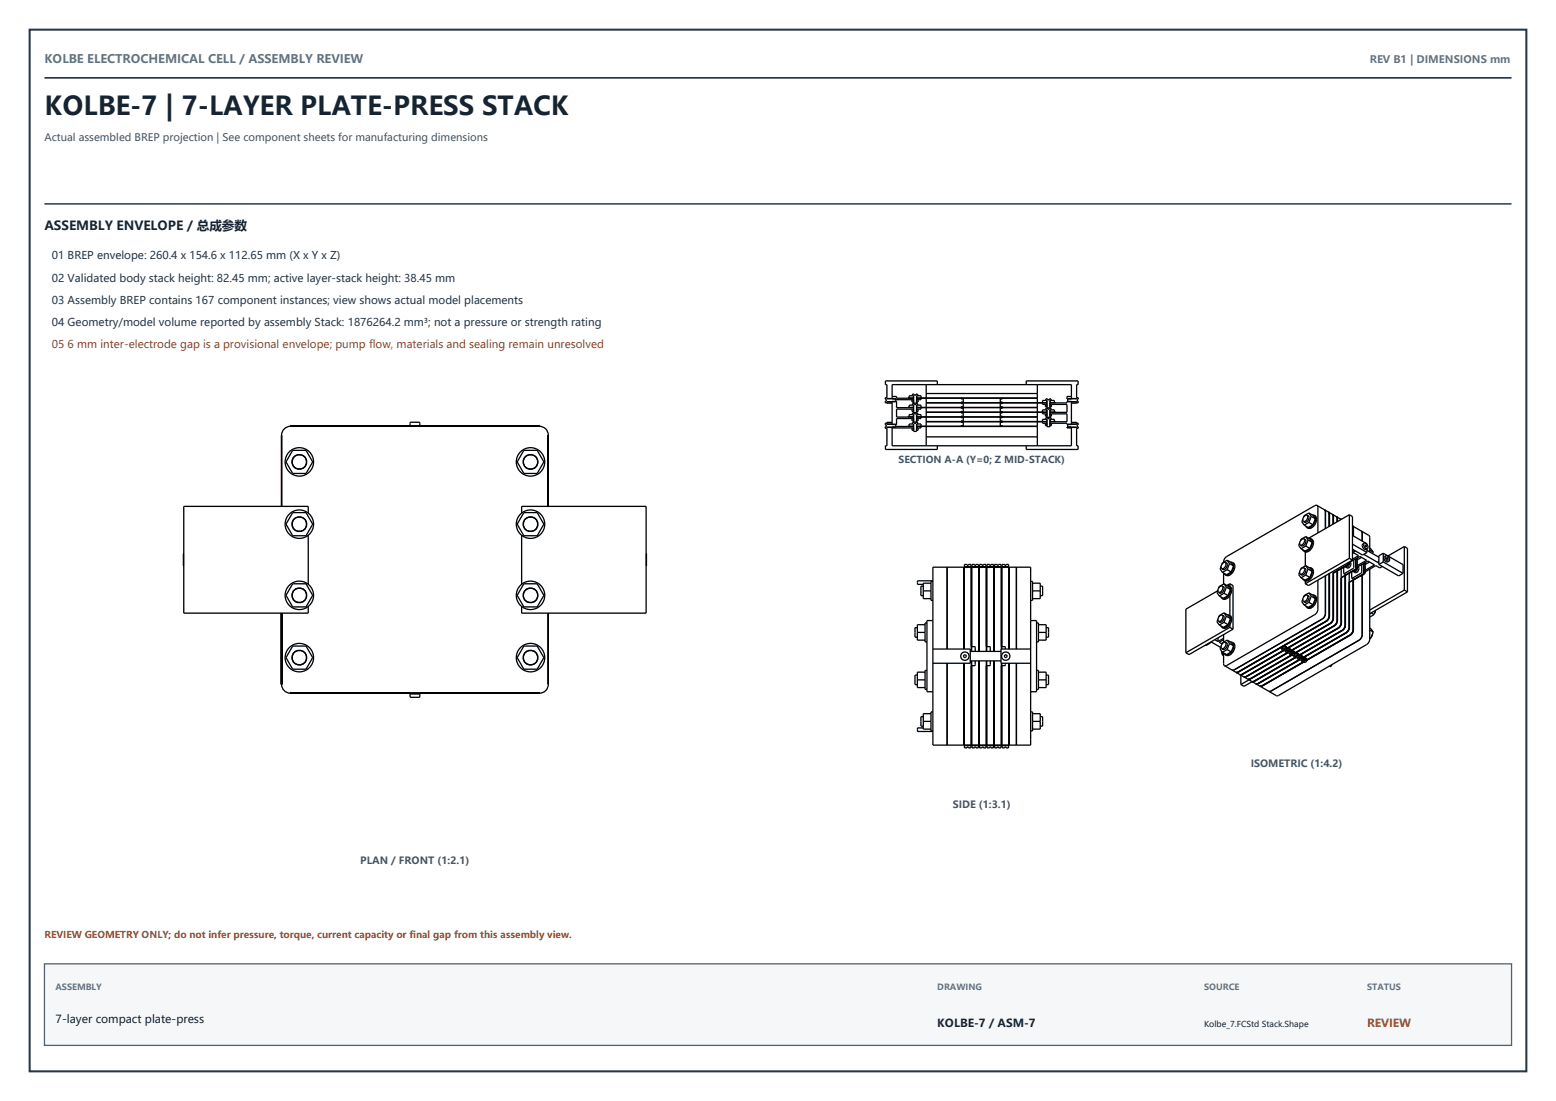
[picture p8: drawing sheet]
<svg xmlns="http://www.w3.org/2000/svg" width="315mm" height="223mm" viewBox="0 0 315 223" stroke-linecap="round" stroke-linejoin="round" font-family="sans-serif">
<path d="M6 6h303v210.8h-303z" fill="none" stroke="#243647" stroke-width=".41"/>
<path d="M9 15.7h297" fill="none" stroke="#243647" stroke-width=".34"/>
<g fill="none" stroke="#000" stroke-width=".26">
<path d="M187.5 77.8v2.7M187.5 79.6h22.5M189.8 77.8v-.7h-10.6v.7h.4v2.9h1.7v.6h-1.7v.3h1M207.8 77.8v-.7h10.4v.7h-.2v2.9h-1.9v.6h1.9v.3h-1.1M210 77.8v3.7M59.2 91.1h2.8l1.3 2.4-1.3 2.3h-2.8l-1.3-2.3zM83 86.2v-.8h2v.8M83 86.1h2M85 85.7h.1M106 91.1h2.8l1.3 2.4-1.3 2.3h-2.8l-1.3-2.3zM179.6 80.4h-.4v.4h.2v.4h-.2v.3h.4M179.6 85.8h1"/>
<path d="M179.6 85.6h-.4v.3h.2v.4h-.2v.4h.4M179.6 86.5h1M179.6 80.6h1M180.6 85.5h-1v.3h1.7v.6h-1.7v3.8h-.4v.7h10.6v-.7M180.6 80.2h.9v.4h3.4M180.6 86.6h4.3M184 80.5v-.4h.9l.1 1.5h.6v-1.5h.9v.4M184 82.4v-.4h.9l.1 1.5h.6v-1.5h.9v.4M184 84.3v-.4h.9l.1 1.5h.6v-1.5h.9v.4M184 86.2v-.4h.9l.1 1.5h.6v-1.5h.9v.4M184.6 84.7v.5h.3M184.6 82.8v.5h.3"/>
<path d="M184.6 80.9v.4h.3M184.6 86.6v.5h.3M184.7 85.8v-.3h.4v.1h.3v-.1h.4v.3M184.7 83.9v-.4h.4v.2h.3v-.2h.4v.4M184.7 82v-.4h.4v.2h.3v-.2h.4v.4M184.7 80.1v-.4h.4v.2h.3v-.2h.4v.4M184.9 86.2l-1.1 .1M184.9 86.3l-4.3 .1v3.8h36.3v-3.8h-.9v.2h.9M184.9 80.5l-1.1 .1M184.9 82.4l-1.1 .1M184.9 84.3l-1.1 .1M184.9 82.5h-3.4v-1.3h-.9v4.7h.9v-1.2h3.4"/>
<path d="M184.9 82.8h-3.4v1.6h3.4M185.6 86.2h24.4M185.6 86.3h24.4M185.6 80.1v1.2h.3v-.4M185.6 82v1.3h.3v-.5M185.6 83.9v1.3h.3v-.5M185.6 85.8v1.3h.3v-.5M185.6 84.4h24.4M185.6 84.3h24.4M185.6 82.5h24.4M185.6 82.4h24.4M185.6 80.6h24.4"/>
<path d="M185.6 80.5h24.4M186.5 80.6v.3h-.9M186.5 82.5v.3h-.9M186.5 84.4v.3h-.9M186.5 86.3v.3h-.9M187.5 80.6v1.8M187.5 82.5v1.8M187.5 84.4v1.8M187.5 86.3v3.9M187.5 88.4h22.5M187.5 85.3h24.4M187.5 83.4h24.4"/>
<path d="M187.5 81.5h24.4M194.5 81.5h.1M194.5 83.4h.1M194.5 85.3h.1M194.6 86.2v-.1l.2 .1M194.6 85.3v.1l.2-.1M194.6 80.6v.1l.2-.1M194.6 81.5v-.1l.2 .1M194.6 81.5v.1l.2-.1M194.6 82.4v-.1l.2 .1M194.6 82.5v.1l.2-.1M194.6 83.4v-.1l.2 .1"/>
<path d="M194.6 83.4v.1l.2-.1M194.6 84.3v-.1l.2 .1M194.6 84.4v.1l.2-.1M194.6 85.3v-.1l.2 .1M195 80.6v.9M195 81.5v.9M195 82.5v.9M195 83.4v.9M195 84.4v.9M195 85.3v.9M202.5 80.6v.9M202.5 81.5v.9"/>
<path d="M202.5 82.5v.9M202.5 83.4v.9M202.5 84.4v.9M202.5 85.3v.9M202.7 86.2v-.1l.2 .1M202.7 85.3v.1l.2-.1M202.7 80.6v.1l.2-.1M202.7 81.5v-.1l.2 .1M202.7 81.5v.1l.2-.1M202.7 82.4v-.1l.2 .1M202.7 82.5v.1l.2-.1M202.7 83.4v-.1l.2 .1"/>
<path d="M202.7 83.4v.1l.2-.1M202.7 84.3v-.1l.2 .1M202.7 84.4v.1l.2-.1M202.7 85.3v-.1l.2 .1M203 80.5v.1M203 82.4v.1M203 84.3v.1M203 86.2v.1M210 81.5v1.9M210 83.4v1.9M210 85.3v4.9M211.1 81.5v-.5h.9v1.5h.6v-1.5h.8v.5"/>
<path d="M211.1 81.5v.3h.8M211.1 83.4v-.5h.9v1.5h.6v-1.5h.8v.5M211.1 83.4v.3h.8M211.1 85.3v-.5h.9v1.5h.6v-1.5h.8v.5M211.1 85.3v.3h.8M211.6 83.7v.5h.3M211.6 81.8v.5h.3M211.6 85.6v.5h.3M211.7 82.9v-.3h.4v.2h.3v-.2h.4v.3M211.7 81v-.3h.4v.2h.3v-.2h.4v.3M211.7 84.8v-.3h.4v.2h.3v-.2h.4v.3M211.9 81v.8"/>
<path d="M211.9 82.9v.8M211.9 84.8v.8M212.6 83.7h3.4v1.6h-3.4M212.6 81.8h3.4v1.6h-3.4M212.6 85.3h1.2M212.6 81.5h1.2M212.6 83.4h1.2M212.6 81.5h3.4v-.3h.9v4.7h-.9v-.3h-3.4M212.9 83.7v.5h-.3M212.9 81.8v.5h-.3M212.9 85.6v.5h-.3M216.9 85.5h1.1v.3h-1.9v.6h1.9v3.8h.2v.7h-10.4v-.7"/>
<path d="M216.9 80.2h-.9v.5h.9v-2.9h-36.3v2.9h.9v.2h3.4M216.9 85.8h1.1M216.9 86.5h1.1M216.9 80.6h1.1M218 80.4h.3v.4h-.2v.4h.2v.3h-.3M218 85.6h.3v.3h-.2v.4h.2v.4h-.3M37.2 112v2.5M57 102.5v-14.5a1.8 1.8 0 0 1 1.8-1.8h50.4a1.8 1.8 0 0 1 1.8 1.8v14.5M59.2 118.1h2.8l1.3 2.4-1.3 2.3h-2.8l-1.3-2.3zM59.2 103.7h2.8l1.3 2.3-1.3 2.4h-2.8l-1.3-2.4zM62.4 103.8v-1.3h-25.2v21.5h25.2v-1.3M62.4 108.3v9.9"/>
<path d="M105.6 103.8v-1.3h25.2v21.5h-25.2v-1.3M105.6 108.3v9.9M106 118.1h2.8l1.3 2.4-1.3 2.3h-2.8l-1.3-2.3zM106 103.7h2.8l1.3 2.3-1.3 2.4h-2.8l-1.3-2.4zM130.8 112v2.5M186.9 118.6h-.5v1.9h.5M186.9 119.6h1.6M188.5 118h-1.6v3.1h1.6M188.9 114.8h19.7v36h-19.7zM188.9 117.5h-3.2v.7h1.2M188.9 117.6h-.4v3.9h.4M191.7 114.8v16.5"/>
<path d="M195.1 114.8v16.5M195.2 114.8v16.5M195.2 114.8h.7M195.2 114.8v-.6h.6v.2h.2v-.2h.6v.6M195.2 114.7h1.4M196.6 114.8v17M196.7 114.8v17M196.7 114.8h.7M196.8 114.8v-.6h.5v.2h.2v-.2h.6v.6M196.8 114.7h1.3M198.1 114.8v17M198.2 114.8v17"/>
<path d="M198.2 114.8h.7M198.3 114.8v-.6h.5v.2h.3v-.2h.5v.6M198.3 114.7h1.3M199.7 114.8v17M199.8 114.8v17M199.8 114.8h.7M199.8 114.8v-.6h.6v.2h.2v-.2h.5v.6M199.8 114.7h1.3M201.2 114.8v17M201.3 114.8v17M201.3 114.8h.7M201.3 114.8v-.6h.6v.2h.2v-.2h.6v.6"/>
<path d="M201.3 114.7h1.4M202.7 114.8v16.5M202.8 114.8v16.5M202.8 114.8h.7M202.9 114.8v-.6h.5v.2h.2v-.2h.6v.6M202.9 114.7h1.3M204.2 114.8v16.5M204.3 114.8v16.5M205.8 114.8v16.5M208.6 117.6h.4v3.9h-.4M209 119.6h1.6M209 118h1.6v3.1h-1.6"/>
<path d="M210.6 118.6h.5v1.9h-.5M246.5 119.5l-6.4 3.7v8.9M246.6 119.4l-.2 .5 .4 .7M246.7 119.8l.3 .2M247.2 114.6l-.2 .5 .5 .7M247.3 115l.4 .2M247.4 118.6a.83 .83 0 0 1-.7 1.2M247.4 118.6a.82 .82 0 0 0-.7 1.2M247.4 118.6l.4 .2M247.6 118.7a.76 .76 0 0 1 .1 .9 .76 .76 0 0 1-.8 .3M247.7 115.9v2.3M247.8 118.1l.8 .5 .5 .7"/>
<path d="M247.8 118.1l.5 .7M247.8 118.1l-1 .6-.1 .2M247.8 116l.3 .3M248.1 113.8a.83 .83 0 0 1-.8 1.2M248.1 113.8a.83 .83 0 0 0-.8 1.2M248.1 113.8l.3 .2M248.2 113.9a.76 .76 0 0 1 .1 .9 .76 .76 0 0 1-.8 .3M248.3 118.8l.8 .5M248.3 118.8l-.5 1.2M248.4 113.3l.9 .5 .4 .7M248.4 113.3l.5 .7M248.4 113.3l-.9 .6-.1 .3"/>
<path d="M248.4 115.2l.9 .5M248.4 115.2l-.9 .6M248.5 118.5l.4 .1M248.9 118.6a1.01 1.01 0 0 1 .3 1.5l-.2 .4a1.07 1.07 0 0 1-1.6 .6M248.9 118.6a1.7 1.7 0 0 1-1 2.5h-.5M248.9 114l.8 .5M248.9 114l-.5 1.2M249 118.1l.6 .4v8.8M249 118.1v.5M249 118.1l-.6 .4M249.1 119.3l-.5 1.2M249.1 113.7l.4 .1"/>
<path d="M249.3 115.7l-1 .6-.8-.5M249.5 113.8a1.01 1.01 0 0 1 .3 1.5l-.2 .4a1.07 1.07 0 0 1-1.5 .6M249.5 113.8a1.7 1.7 0 0 1-.9 2.5h-.5M249.7 114.5l-.4 1.2M263.1 115.7l-.2 .5 .5 .7M263.1 109.8l-.2 .5 .5 .7M263.2 116.1l.4 .2M263.2 110.3l.4 .2M263.7 117.1l.3 .3M263.7 111.2l.3 .3M263.7 105.1l-.2 .5 .5 .6M263.9 105.5l.3 .2"/>
<path d="M264 114.9a.83 .83 0 0 1-.8 1.2M264 114.9a.83 .83 0 0 0-.8 1.2M264 109a.83 .83 0 0 1-.8 1.3M264 109a.83 .83 0 0 0-.8 1.3M264 114.9l.3 .2M264 109l.3 .2M264.1 115a.76 .76 0 0 1 .1 .9 .76 .76 0 0 1-.8 .3M264.1 109.1a.76 .76 0 0 1 .1 .9 .76 .76 0 0 1-.8 .4M264.3 111.7v2.8M264.3 117.6v.5M264.3 116.4l.9 .4M264.3 114.4l.9 .5 .4 .7"/>
<path d="M264.3 114.4l.5 .7M264.3 114.4l-.9 .6-.1 .3M264.3 116.4l-.9 .5M264.3 108.6l.9 .4 .4 .7M264.3 108.6l.5 .6M264.3 108.6l-.9 .5-.1 .3M264.3 110.5l.9 .4M264.3 110.5l-.9 .5M264.4 106.4l.2 .3M264.6 104.2a.83 .83 0 0 1-.7 1.3M264.6 104.2a.83 .83 0 0 0-.7 1.3M264.6 104.2l.3 .2"/>
<path d="M264.8 104.3a.76 .76 0 0 1 .1 .9 .76 .76 0 0 1-.8 .4M264.8 115.1l.8 .5M264.8 115.1l-.5 1.3M264.8 109.2l.8 .5M264.8 109.2l-.5 1.3M265 105.7l.8 .5M265 120l-1 .5-.1 .3M265 120l.8 .4 .5 .7M265 120l.5 .6M265 103.8l.8 .5 .5 .6M265 103.8l.5 .7M265 103.8l-1 .5-.1 .3"/>
<path d="M265 105.7l-1 .5M265 114.8l.4 .1M265 109h.4M265.2 116.8l-1 .6-.8-.5M265.2 110.9l-1 .6-.8-.5M265.4 114.9a1.01 1.01 0 0 1 .3 1.5l-.2 .4a1.07 1.07 0 0 1-1.5 .6M265.4 114.9a1.7 1.7 0 0 1-.9 2.5h-.5M265.4 109a1.01 1.01 0 0 1 .3 1.6l-.2 .3a1.07 1.07 0 0 1-1.5 .6M265.4 109a1.7 1.7 0 0 1-.9 2.5h-.5M265.5 104.5l.8 .4M265.5 104.5l-.5 1.2M265.6 115.6l-.4 1.2"/>
<path d="M265.6 109.7l-.4 1.2M265.7 104.2h.3M265.8 106.2l-1 .5-.8-.5M266 104.2a1.01 1.01 0 0 1 .4 1.6l-.2 .3a1.07 1.07 0 0 1-1.6 .6M266 104.2a1.7 1.7 0 0 1-.9 2.6l-.5-.1M266.3 104.9l-.5 1.3M266.6 102.3h-.4l-17.9 10.3-.4 .5-.2 .7M266.6 102.3l.2 .4v5.1M266.6 102.3l2.3 1.3M266.8 117.4v5.8a1.41 1.41 0 0 1-.6 1.1l-17.9 10.3-.4 .1M268.1 103.1l.2 .5v3.3M268.3 116.5v7.6a1.4 1.4 0 0 1-.6 1.1l-17.8 10.3-.5 .1"/>
<path d="M268.9 103.6l.2 .4v2.5M268.9 103.6h.1M268.9 103.6l.8 .4M269.1 116v8.6l-.3 .8-18.2 10.6h-.4M269.1 116v8.6l-.2 .6-.4 .5M269.7 104l.2 .5v1.5M269.7 104l.1 .1M269.8 104.1l.1 .4v1.5M269.8 104.1l1.5 .9M269.9 115.6v9.4l-.2 .7-.4 .4-8.8 5.1M269.9 115.9v9.2l-.1 .6-.5 .5-8.8 5.1M270.6 115.2l.3 .1"/>
<path d="M270.7 115.5v10l-.2 .6-.4 .5-8.8 5.1M270.8 115.5v10a1.41 1.41 0 0 1-.7 1.1l-8.8 5.1M270.8 105.5l-.1-.7-.2-.3 .2 .2v.9M271.3 105l.2 .1-.1-.1M271.3 105l.2 .1M271.5 115v11l-.2 .6-.4 .5-8.8 5.1v-.2M271.6 116.9v9.1l-.2 .6-.5 .5-8.8 5.1M272 114.7l.1 1.4M272.1 116.1l.4 .2M272.3 116.4v10l-.2 .7-.4 .4-8.8 5.1v-.1M272.4 114.7h.1M272.4 116.4v10.1l-.2 .6-.5 .5-8.8 5.1 .5-.1 .3 .3"/>
<path d="M272.7 114.4h.1M272.8 114.4l-.6 .3M272.8 114.3v.1M272.8 113.9l-.1 .4M272.9 114.3l-.1 .1M273.1 114.1l-3.2 1.9M273.1 113.7v.4M273.1 114.1h.1M273.1 113.8l2.2-1.2 1.4 .8-2 1.1M273.1 116v10.9a1.41 1.41 0 0 1-.6 1.1l-8.8 5.1M273.2 104.1v8.9M273.2 113l.6 .3"/>
<path d="M273.2 104.1l.6 .4v8.8M273.2 104.1l-8.3 4.8M273.2 113l-8.9 5.1M273.2 113.8a.79 .79 0 0 1-.8 .9M273.2 113.7a.64 .64 0 0 1 .1 .9 .64 .64 0 0 1-.9 .1M273.6 115.7l.1 1.3M273.8 106.4l.1 .4v1.6M273.8 108.3l2.9 1.8M273.8 110.1l2.9 1.7M273.8 111.1l2 1.2 .9-.5M273.8 113.3l-8.9 5.2-.6-.4M273.9 111.8l1.1 .6-1.2 .7"/>
<path d="M273.9 111.2v.6M273.9 117.4v10a1.4 1.4 0 0 1-.6 1.1l-8.8 5M273.9 111.8v.1M274 115.6l.1 .1M274 108.4v-1.6l-.2-.4 3.4 2 .1 3.3M274 117.3v10.1a1.41 1.41 0 0 1-.7 1.1l-8.8 5.1M274 111.8l-.2 .2M274.1 113.3l-.1 1.6-1.9 1.2M274.3 115.3l.1 .1M274.4 115.4l-.6 .2M274.4 111.5l-.5 .3M274.4 115.2v.2"/>
<path d="M274.4 113.1v1.9l-.1 .2M274.5 115.2l-.1 .1M274.7 115h.1M274.7 115l-3.2 1.9 3.2-1.9M274.7 112.9v2.1M274.7 114.8l2.2-1.3 1.4 .8-1.9 1.1M274.8 114.7a.79 .79 0 0 1-.7 1M274.9 114.7a.64 .64 0 0 1 0 .8 .64 .64 0 0 1-.8 .2M275.6 107.4l.2 .4v1.7M275.6 112.8l-.9 .5M275.7 114.2l-.1 1.7-1.9 1.1M275.8 116.4v12a1.41 1.41 0 0 1-.7 1.1l-17.8 10.3-.4 .1"/>
<path d="M275.9 116.2l.1 .1M276 116.3l-.6 .2M276.1 116.2l-.1 .1M276.1 114l-.1 2.1-1.9 1.1-.4-.2M276.1 112.2l3 1.7M276.1 116.1l-.1 .2M276.2 109.9a.63 .63 0 0 0-.3 .9 .63 .63 0 0 0 .9 .2M276.2 109.9a.73 .73 0 0 0 .6 1.1M276.2 109.9a.73 .73 0 0 1 .6 1.1M276.3 110.4h.1M276.4 116l-3.3 1.8 .1 9.1a1.41 1.41 0 0 1-.7 1.1l-8.8 5.1M276.4 113.8v2.2"/>
<path d="M276.4 116l-3.3 1.8M276.4 110.4l.1 .2M276.6 110.3l-.2-.1-.1 .2 .1 .2 .2 .1 .1-.2M276.6 110.3l.1 .2M276.6 110.3l-.2 .1M276.7 110.5l-.2 .1M276.7 111v.8M276.7 111.3l2.4 1.4M277.2 113.7l-.8 .5M277.3 115.1v14.2l-.3 .8-18.3 10.7-.3-.1-3.3-1.9M277.3 111.3l.7 .4M277.3 110.9l.7 .8"/>
<path d="M278 111.7l-.1 .3M279.1 113.6l-.2 .1M279.1 114.2l4 2.3 .9-.5M279.8 114.6l-.5 .3-.8-.5-2.1 1.3M280 111.9l4 2.3v1.8M280 113.7l4 2.3M280 111.9v1.8M280 111.9l-.9 .5v1.8M280 113.7l-.9 .5M280.6 112.4a.63 .63 0 0 0-.3 .9 .63 .63 0 0 0 .9 .2M280.6 112.4a.73 .73 0 0 0 .6 1.1M280.6 112.4a.73 .73 0 0 1 .6 1.1"/>
<path d="M280.7 112.9l.1 .1M280.8 113l.1 .1M281 112.9l-.2-.1-.1 .1 .1 .2 .2 .1v-.1M281 112.9v.2M281 112.9l-.2 .1M281 113.1l-.1 .1M284.3 119.4l.6 .4M284.3 119.4l-7 4M284.3 110.6l.6 .3v8.9M284.3 110.6v8.8M284.3 110.6l-3.3 1.9M284.9 119.8l-7.6 4.4"/>
<path d="M57 124v14.5a1.8 1.8 0 0 0 1.8 1.7h50.4a1.8 1.8 0 0 0 1.8-1.7v-14.5M59.2 130.7h2.8l1.3 2.3-1.3 2.4h-2.8l-1.3-2.4zM106 130.7h2.8l1.3 2.3-1.3 2.4h-2.8l-1.3-2.4zM185.7 127h-.5v1.9h.5M185.7 136.6h-.5v1.9h.5M185.7 127.9h1.6M185.7 137.6h1.6M187.3 126.4h-1.6v3.1h1.6M187.3 136h-1.6v3.1h1.6M187.7 126h-.4v3.9h.4M187.7 135.6h-.4v3.9h.4M188.9 125.6h-1.2v14.3h1.2"/>
<path d="M188.9 131.3h7.5v2.9h-7.5M191.7 134.2v16.6M195.1 134.2v16.6M195.2 134.2v16.6M195.2 132.5h.3l.1 .3-.1 .2h-.3l-.2-.2zM196.4 131.8h6.2M196.4 133.7h6.2M196.6 133.7v17.1M196.6 130.8h.8v1M196.7 133.7v17.1M197.4 133.7v1h-.8M198.1 133.7v17.1"/>
<path d="M198.2 133.7v17.1M199.7 133.7v17.1M199.7 130.8h.8v1M199.8 133.7v17.1M200.5 133.7v1h-.8M201.2 133.7v17.1M201.3 133.7v17.1M202.7 134.2v16.6M202.7 130.8h.8v.5M202.8 134.2v16.6M203.4 132.5h.4l.1 .3-.1 .2h-.4l-.1-.2zM203.5 134.2v.5h-.8"/>
<path d="M204.2 134.2v16.6M204.3 134.2v16.6M205.8 134.2v16.6M208.6 131.3h-6v2.9h6M208.6 125.6h1.2v14.3h-1.2M209.8 126h.4v3.9h-.4M209.8 135.6h.4v3.9h-.4M210.2 127.9h1.6M210.2 126.4h1.6v3.1h-1.6M210.2 136h1.6v3.1h-1.6M210.2 137.6h1.6M211.8 127h.5v1.9h-.5"/>
<path d="M211.8 136.6h.5v1.9h-.5M244.9 130l.1 .1M245 130.1l-.9 .5-.1-.1M245 129.9v.2M245.2 129.9l1.9 1.1M245.9 129.4l.7 .4M246.6 125.3l-.2 .5 .4 .7M246.6 129v.8M246.7 125.7l.3 .2M247.2 126.7l.2 .2M247.2 120.8l.2 .3M247.2 130.8l-.2 .5 .5 .7"/>
<path d="M247.3 131.7l.1 .6M247.3 131.2l.4 .2M247.4 124.5a.83 .83 0 0 1-.7 1.2M247.4 124.5a.82 .82 0 0 0-.7 1.2M247.4 124.5l.4 .1M247.4 132.5l.3 .2M247.4 131.9v.6M247.6 124.6a.76 .76 0 0 1 .1 .8 .76 .76 0 0 1-.8 .4M247.7 132.1v2.2l.2 .4M247.7 128.4v1.5M247.7 132.4l-.3 .1M247.7 129.4l-.9 .5 .6 .4"/>
<path d="M247.7 129.1l-1.1 .7M247.8 124l.8 .5 .5 .6M247.8 124l.5 .7M247.8 124l-1 .5-.1 .3M247.8 125.9l.8 .5M247.8 125.9l-1 .6M247.8 120l.8 .5M247.8 120l-1 .6M247.8 132.2l.3 .3M247.9 134.7l2.3 1.3M248.1 130a.83 .83 0 0 1-.8 1.2M248.1 130a.83 .83 0 0 0-.8 1.2"/>
<path d="M248.1 130l.3 .2M248.2 130.1a.76 .76 0 0 1 .1 .8 .76 .76 0 0 1-.8 .4M248.3 124.7l.8 .4M248.3 124.7l-.5 1.2M248.4 129.5l.9 .5 .4 .7M248.4 129.5l.5 .7M248.4 129.5l-.9 .6-.1 .2M248.4 131.4l.9 .5M248.4 131.4l-.9 .6M248.5 124.4l.4 .1M248.6 126.4l-.9 .5-.9-.4M248.6 120.5l-.9 .6-.9-.5"/>
<path d="M248.9 124.5a1.01 1.01 0 0 1 .3 1.5l-.2 .4a1.07 1.07 0 0 1-1.6 .5M248.9 124.5a1.7 1.7 0 0 1-1 2.5l-.5-.1M248.9 130.2l.8 .5M248.9 130.2l-.5 1.2M249 126.9l.6 .4M249 126.9l-8.9 5.2M249 120.5v4M249 126.4v.5M249.1 125.1l-.5 1.3M249.1 129.9l.4 .1M249.3 131.9l-1 .5-.8-.4M249.5 130a1.01 1.01 0 0 1 .3 1.5l-.2 .4a1.07 1.07 0 0 1-1.5 .6"/>
<path d="M249.5 130a1.7 1.7 0 0 1-.9 2.5h-.5M249.6 127.3l-8.9 5.1-.6-.3M249.7 130.7l-.4 1.2M250.2 136h.1M250.2 136l.8 .5M251 136.5h.1M251 136.5l1.6 .9M251.2 136.6v1.9M252.6 137.4h.1M252.7 137.4l.7 .5M252.8 137.5l-1.6 1M253.4 137.9h.1"/>
<path d="M253.5 137.9l.7 .4M253.5 137.9l-1.7 1-.6-.4M254.2 138.3l.1 .1M254.3 138.4l.7 .4M255 138.8h.1M259.5 131.1a.57 .57 0 0 1 1 0M259.6 130.8h.2a.52 .52 0 0 1 .7 .3v.1v-.2M259.6 130.8l-.1 .4-.1-.2M259.7 131.5v.1M259.7 131.6l-8.3 4.8-.4 .1M259.7 130.8l-.2 .2v.4M259.8 131.7l-8.3 4.8h-.5"/>
<path d="M260.2 130.8l.3 .2v.4M260.3 131.6h.1M260.3 131.6v.3M260.4 131.1h-.7l-.2 .3M260.4 131.1l-.8 .5-.1-.2M260.4 131.2l.1 .2M260.4 131.2l-.7 .4M260.4 131.1v.1M260.5 131.3h.7l.1 .3M260.5 131.4l.5-.1 .3 .3M260.5 131.4l-.3 .3-.5-.1M260.5 132h.1"/>
<path d="M260.5 132v.1M260.5 132.1l-8.2 4.8h-.5h.5l8.3-4.8M260.5 131.2v.1M261 131.2l.3 .3v.4M261.1 131.6h-.6l-.2 .3M261.1 131.6l-.7 .4-.1-.1M261.1 132.1h.1M261.1 132.1v.2M261.2 131.6l-.1-.1v.1M261.2 131.7l.1 .2M261.2 131.6v.1M261.2 131.6l-.7 .4"/>
<path d="M261.2 131.7l-.7 .4M261.3 131.7h.5l.3 .3M261.3 131.8h.5l.3 .2M261.3 131.9l-.3 .2h-.5M261.3 132.4v.1M261.3 132.5v.1M261.3 132.6l-8.2 4.8h-.5M261.3 131.7h.1M261.4 132.6l-8.3 4.8h-.4M261.8 131.7l.3 .3v.3M261.9 132.6h.1M261.9 132.6v.2"/>
<path d="M262 132.1h-.6l-.3 .2M262 132.1l-.8 .4-.1-.2M262 132.2l.1 .1M262 132.1v.1M262 132.2l-.7 .4M262.1 132.2h.5l.3 .3M262.1 132.3l.5-.1 .3 .3M262.1 132.3l-.3 .3h-.5M262.1 132.9h.1M262.1 132.9v.1M262.1 132v.1M262.1 133l-8.2 4.8-.5 .1"/>
<path d="M262.2 132.2h-.1M262.2 133.1l-8.3 4.8h-.4M262.6 132.2l.3 .2v.4M262.7 132.6l-.5-.1-.3 .3M262.7 132.6l-.7 .4-.1-.2M262.7 133v.1M262.7 133h.1M262.7 133v.3M262.8 132.5l-.1-.1v.2M262.8 132.6l.1 .2M262.8 132.5v.1M262.8 132.5l-.7 .4"/>
<path d="M262.8 132.6l-.7 .4M262.9 132.8l.5-.1 .3 .3M262.9 132.8l-.3 .3-.5-.1M262.9 133.4h.1M262.9 132.4v.2M263 132.7h-.1M263 133.5l-8.3 4.8-.4 .1M263.4 132.7l.3 .2v.4M263.5 133h-.5l-.3 .3M263.5 133l-.7 .4-.1-.1M263.5 133.5h.1M263.5 133.5v.2"/>
<path d="M263.6 133.1l-8.9 5.2h-.5M263.6 133l-.1-.1v.1M263.6 133.1l.1 .2M263.6 133v.1M263.6 133l-.7 .4M263.7 133.1h.5l.3 .2v.2l.1-.1M263.7 133.2h.5l.3 .2M263.7 133.3l-.4 .3-.4-.1v-.1M263.7 133.8v.2M263.7 121.2l-.2 .5 .5 .7M263.7 132.9v.1M263.7 132.9v.2"/>
<path d="M263.8 134l-8.3 4.8h-.5M263.8 133.1h-.1M263.8 134l-8.3 4.8h-.4M263.9 121.7l.3 .2M264.3 133.1l.2 .3v.3M264.4 122.6l.2 .3M264.4 133.5h-.6l-.3 .2M264.4 133.5l-.8 .4-.1-.2M264.4 133.6l.1 .1M264.4 133.5v.1M264.4 133.6l-.7 .4M264.5 133.7l-.3 .3h-.5"/>
<path d="M264.6 120.4a.83 .83 0 0 1-.7 1.3M264.6 120.4a.83 .83 0 0 0-.7 1.3M264.6 120.4l.3 .2M264.8 120.5a.76 .76 0 0 1 .1 .9 .76 .76 0 0 1-.8 .4M265 121.9l.8 .4M265 121.9l-1 .5M265.5 120.6l.8 .5M265.5 120.6l-.5 1.3M265.7 120.4h.3M265.8 122.3l-1 .6-.8-.5M266 120.4a1.01 1.01 0 0 1 .4 1.5l-.2 .4a1.07 1.07 0 0 1-1.6 .6M266 120.4a1.7 1.7 0 0 1-.9 2.5h-.5"/>
<path d="M266.3 121.1l-.5 1.2M268.5 125.7l-17.8 10.3h-.5M268.5 125.7l-8.9 5.1M269.6 134.5l-.2 .3h-.3M277.3 127.5l.7 .4M277.3 127.1l.7 .8M277.3 129l.2 .1M277.5 129.1l-.2 .1M277.6 124l.6 .3M277.8 128.4l-.2 .4M278 127.9l-.5 1.2M278.2 124.3l-.9 .5"/>
<path d="M278.4 123.6l-.1 .5M278.5 123.5l-.3 .8M83 140.2v.9h2v-.9M83 140.4h2M85 140.8h.1M186.9 145h-.5v1.9h.5M186.9 147.3h-1.2v.7h3.2M186.9 145.9h1.6M188.5 144.4h-1.6v3.1h1.6M188.9 144h-.4v3.9h.4M195.2 150.8h1.4M195.2 150.8v.5h.6v-.2h.2v.2h.6v-.5"/>
<path d="M196.8 150.8h1.3M196.8 150.8v.5h.5v-.2h.2v.2h.6v-.5M198.3 150.8h1.3M198.3 150.8v.5h.5v-.2h.3v.2h.5v-.5M199.8 150.8h1.3M199.8 150.8v.5h.6v-.2h.2v.2h.5v-.5M201.3 150.8h1.4M201.3 150.8v.5h.6v-.2h.2v.2h.6v-.5M202.9 150.8h1.3M202.9 150.8v.5h.5v-.2h.2v.2h.6v-.5M208.6 144h.4v3.9h-.4M209 144.4h1.6v3.1h-1.6"/>
<path d="M209 145.9h1.6M210.6 145h.5v1.9h-.5"/>
<circle cx="60.6" cy="93.5" r="1.49"/>
<circle cx="60.6" cy="93.5" r="1.45"/>
<circle cx="60.6" cy="93.4" r="2.88"/>
<circle cx="107.4" cy="93.5" r="1.49"/>
<circle cx="107.4" cy="93.5" r="1.45"/>
<circle cx="107.4" cy="93.4" r="2.88"/>
<circle cx="194.7" cy="85.2" r=".09"/>
<circle cx="194.7" cy="85.4" r=".09"/>
<circle cx="194.7" cy="84.3" r=".09"/>
<circle cx="194.7" cy="80.6" r=".09"/>
<circle cx="194.7" cy="81.6" r=".09"/>
<circle cx="194.7" cy="82.5" r=".09"/>
<circle cx="194.7" cy="84.4" r=".09"/>
<circle cx="194.7" cy="83.5" r=".09"/>
<circle cx="194.7" cy="82.3" r=".09"/>
<circle cx="194.7" cy="83.3" r=".09"/>
<circle cx="194.7" cy="86.2" r=".09"/>
<circle cx="194.7" cy="81.4" r=".09"/>
<circle cx="202.8" cy="86.2" r=".09"/>
<circle cx="202.8" cy="81.4" r=".09"/>
<circle cx="202.8" cy="83.3" r=".09"/>
<circle cx="202.8" cy="83.5" r=".09"/>
<circle cx="202.8" cy="82.3" r=".09"/>
<circle cx="202.8" cy="84.4" r=".09"/>
<circle cx="202.8" cy="82.5" r=".09"/>
<circle cx="202.8" cy="81.6" r=".09"/>
<circle cx="202.8" cy="85.4" r=".09"/>
<circle cx="202.8" cy="80.6" r=".09"/>
<circle cx="202.8" cy="84.3" r=".09"/>
<circle cx="202.8" cy="85.2" r=".09"/>
<circle cx="60.6" cy="106.1" r="1.49"/>
<circle cx="60.6" cy="106.1" r="1.45"/>
<circle cx="60.6" cy="106" r="2.88"/>
<circle cx="107.4" cy="106.1" r="1.49"/>
<circle cx="107.4" cy="106.1" r="1.45"/>
<circle cx="107.4" cy="106" r="2.88"/>
<circle cx="60.6" cy="120.5" r="1.49"/>
<circle cx="60.6" cy="133.1" r="1.49"/>
<circle cx="60.6" cy="133.1" r="1.45"/>
<circle cx="60.6" cy="120.5" r="1.45"/>
<circle cx="60.6" cy="133" r="2.88"/>
<circle cx="60.6" cy="120.4" r="2.88"/>
<circle cx="107.4" cy="120.5" r="1.49"/>
<circle cx="107.4" cy="133.1" r="1.49"/>
<circle cx="107.4" cy="133.1" r="1.45"/>
<circle cx="107.4" cy="120.5" r="1.45"/>
<circle cx="107.4" cy="133" r="2.88"/>
<circle cx="107.4" cy="120.4" r="2.88"/>
<circle cx="195.3" cy="132.8" r=".85"/>
<circle cx="203.6" cy="132.8" r=".85"/>
</g>
<path d="M9 41.3h297" fill="none" stroke="#243647" stroke-width=".3"/>
<path d="M9 195h297v16.5h-297z" fill="#f5f7f8" stroke="#526171" stroke-width=".26"/>
<text font-size="5.3" fill="#162331" x="9" y="23.3">KOLBE-7 | 7-LAYER PLATE-PRESS STACK</text>
<text font-size="2.5" fill="#162331" x="9" y="46.5">ASSEMBLY ENVELOPE / 总成参数</text>
<text font-size="2.4" fill="#607283" x="9" y="12.7">KOLBE ELECTROCHEMICAL CELL / ASSEMBLY REVIEW</text>
<g font-size="2.3" fill="#162331">
<text x="11.3" y="207">7-layer compact plate-press</text>
<text x="189.8" y="207.8">KOLBE-7 / ASM-7</text>
</g>
<text font-size="2.3" fill="#9b4b2a" x="276.8" y="207.8">REVIEW</text>
<g font-size="2.2" fill="#243647">
<text x="10.5" y="52.5">01 BREP envelope: 260.4 x 154.6 x 112.65 mm (X x Y x Z)</text>
<text x="10.5" y="57">02 Validated body stack height: 82.45 mm; active layer-stack height: 38.45 mm</text>
<text x="10.5" y="61.5">03 Assembly BREP contains 167 component instances; view shows actual model placements</text>
<text x="10.5" y="66">04 Geometry/model volume reported by assembly Stack: 1876264.2 mm³; not a pressure or strength rating</text>
</g>
<text font-size="2.2" fill="#9b4b2a" x="10.5" y="70.5">05 6 mm inter-electrode gap is a provisional envelope; pump flow, materials and sealing remain unresolved</text>
<text font-size="2.1" fill="#607283" x="277.3" y="12.7">REV B1 | DIMENSIONS mm</text>
<text font-size="2.1" fill="#435464" x="9" y="28.5">Actual assembled BREP projection | See component sheets for manufacturing dimensions</text>
<g font-size="2" fill="#435464">
<text x="253.2" y="155.2">ISOMETRIC (1:4.2)</text>
<text x="192.9" y="163.5">SIDE (1:3.1)</text>
<text x="72.9" y="174.8">PLAN / FRONT (1:2.1)</text>
</g>
<text font-size="1.9" fill="#435464" x="181.9" y="93.7">SECTION A-A (Y=0; Z MID-STACK)</text>
<text font-size="1.9" fill="#9b4b2a" x="9" y="189.8">REVIEW GEOMETRY ONLY; do not infer pressure, torque, current capacity or final gap from this assembly view.</text>
<g font-size="1.7" fill="#607283">
<text x="11.3" y="200.2">ASSEMBLY</text>
<text x="189.8" y="200.2">DRAWING</text>
<text x="243.8" y="200.2">SOURCE</text>
<text x="276.8" y="200.2">STATUS</text>
</g>
<text font-size="1.6" fill="#162331" x="243.8" y="207.8">Kolbe_7.FCStd Stack.Shape</text>
</svg>
